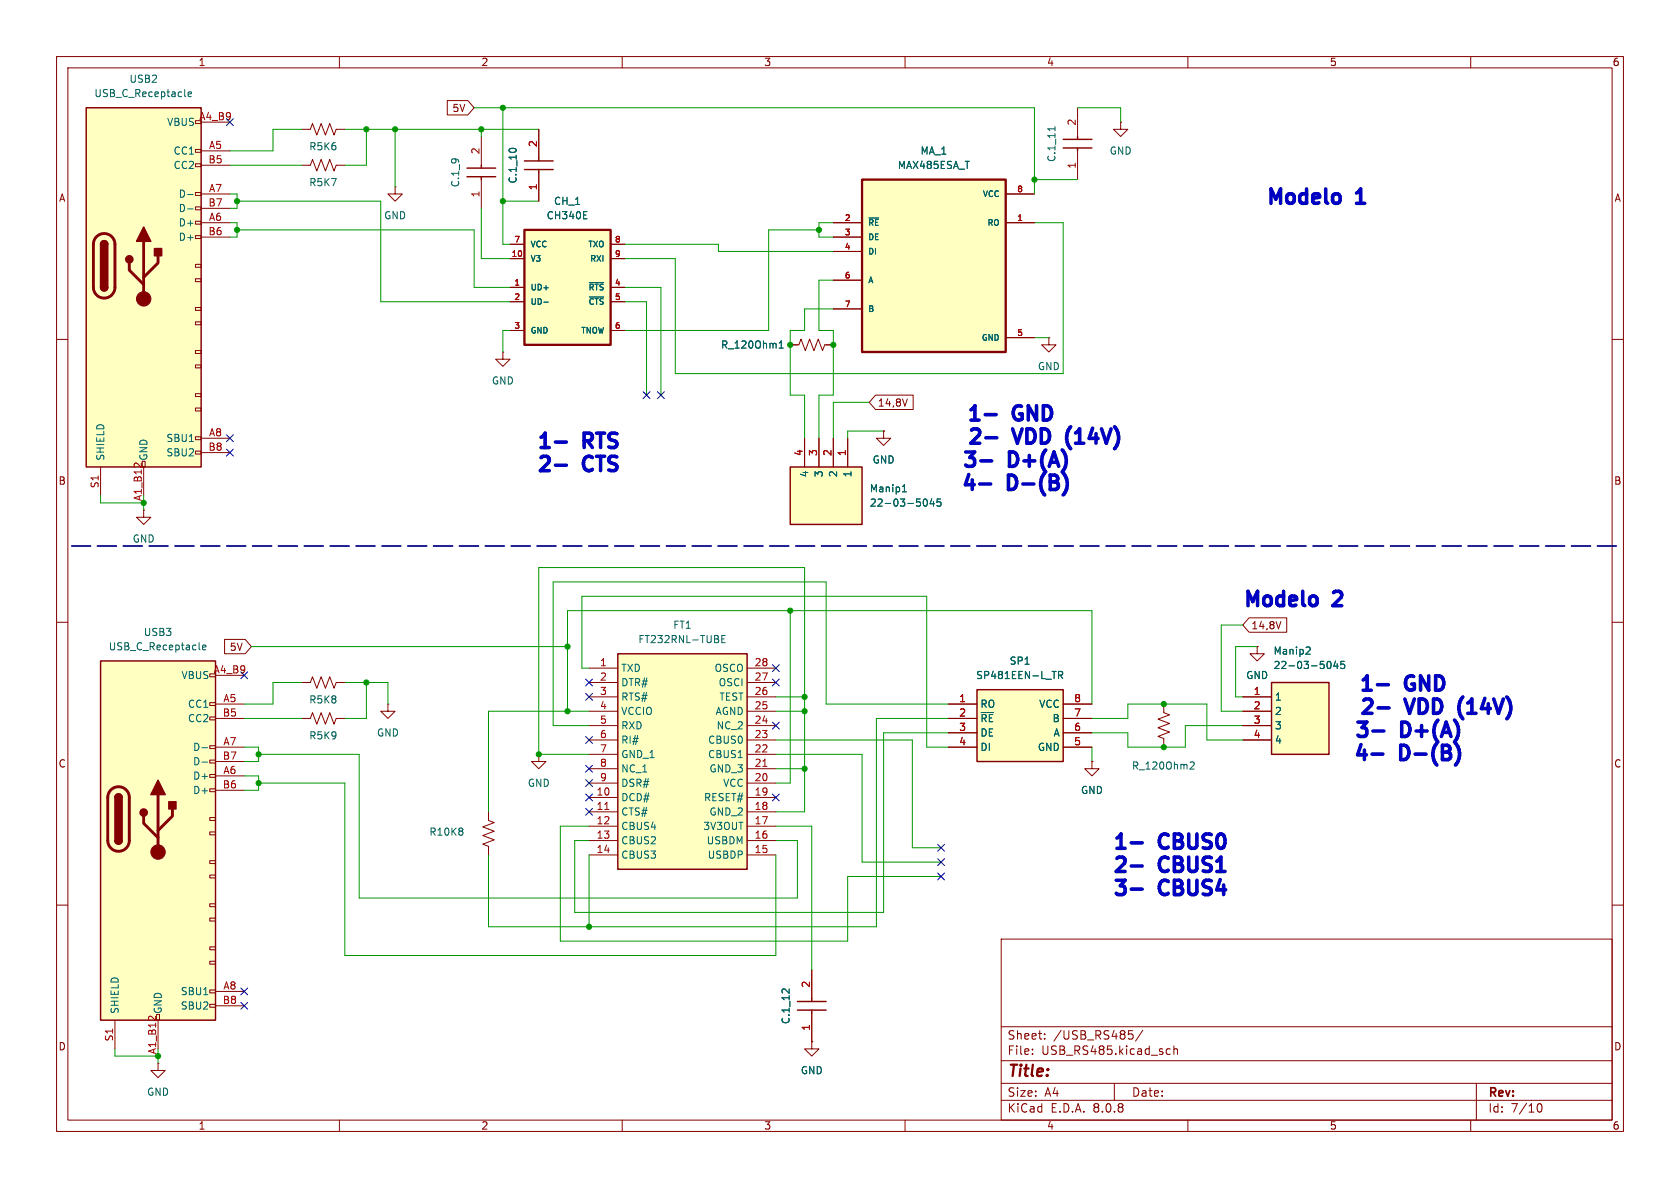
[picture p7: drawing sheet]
<svg xmlns="http://www.w3.org/2000/svg" width="297mm" height="210mm" viewBox="0 0 297 210" stroke-linecap="round" stroke-linejoin="round" font-family="sans-serif">
<g fill="none" stroke="#840000" stroke-width=".18">
<path d="M10 10h277v190h-277zM12 12h273v186h-273zM60 10v2M110 10v2M160 10v2M210 10v2M260 10v2M95.2 22.9v5M95.2 30.5v5.1M10 60h2M285 60h2M10 110h2"/>
<path d="M285 110h2M10 160h2M177 166h108v32h-108zM285 160h2M60 198v2M110 198v2M160 198v2M177 194.5h108M177 191.5h108M177 187.5h108M177 181.5h108M182.5 186.3v.1"/>
<path d="M182.5 185.5v.1M184.7 183.6v.1M184.7 182.8v.1M197 191.5v3M199.5 182.2h.7M199.7 182.8h.3l.3 .3-.1 .5-.5 .1M202 182.1l-1.3 2M206.3 186.3h.6M206.3 185.5h.6M207.5 185.5l.2-.1 .4 .1 .1 .9M207.5 184.9v1.5M210 198v2"/>
<path d="M260 198v2M261 191.5v6.5M271.7 195.7l.2-.5 .2-.1a.81 .81 0 0 1 .6 .6 .81 .81 0 0 1-.3 .8h-.4l-.3-.5"/>
</g>
<path d="M92.7 30h5.1M92.7 28.4h5.1M95.2 27.9v.5M95.2 30v.5" fill="none" stroke="#840000" stroke-width=".25"/>
<path d="M90.1 26.3l.4-.1 .6 .1" fill="none" stroke="#006464" stroke-width=".18"/>
<path d="M152.4 31.8h25.4v30.4h-25.4z" fill="#ffffc2"/>
<path d="M152.4 31.8h25.4v30.4h-25.4z" fill="none" stroke="#840000" stroke-width=".41"/>
<g fill="none" stroke="#840000" stroke-width=".18">
<path d="M147.3 39.4h5.1M177.8 39.4h5.1M177.8 34.3h5.1M147.3 41.9h5.1M147.3 44.5h5.1M147.3 49.5h5.1M147.3 54.6h5.1M177.8 59.7h5.1M156.2 76.2v1.3h1.3l-1.3 1.2-1.3-1.2h1.3M156.2 76.2h.1M53.3 120.7h1.6l.3-1.1 .8 2.1 .8-2.1 .7 2.1 .8-2.1 .8 2.1 .3-1h1.6M27.9 188v1.2h1.3l-1.3 1.3-1.2-1.3h1.2"/>
<path d="M27.9 188h.1"/>
</g>
<path d="M153.6 38.5h1.7" fill="none" stroke="#006464" stroke-width=".18"/>
<path d="M92.7 40.6h15.2v20.4h-15.2z" fill="#ffffc2"/>
<path d="M92.7 40.6h15.2v20.4h-15.2z" fill="none" stroke="#840000" stroke-width=".41"/>
<g fill="none" stroke="#840000" stroke-width=".18">
<path d="M90.2 50.8h2.5M90.2 45.7h2.5M90.2 53.3h2.5M90.2 58.4h2.5M90.2 43.2h2.5M107.9 50.8h2.6M107.9 45.7h2.6M107.9 53.3h2.6M107.9 58.4h2.6M107.9 43.2h2.6M193 134.6v1.3h1.3l-1.3 1.3-1.2-1.3h1.2M193 134.6h.1"/>
<path d="M86.4 143.5v1.5l1 .4-2.1 .8 2.1 .7-2.1 .8 2.1 .8-2.1 .7 1.1 .4v1.5M143.5 171.5v5M143.5 179.1v5.1"/>
</g>
<path d="M103.2 38.7h.6M103.2 37.4h.6M96.1 53.4h.8M104.2 50h2.5M104.2 52.5h2.5M81.7 146.4l.1 .2-.1 .3M81.7 147l.1 .2-.1 .4M139.5 174.8v.8l-.7-.7-.3-.1-.2 .1" fill="none" stroke="#006464" stroke-width=".18"/>
<path d="M141 178.6h5M141 177h5M143.5 176.5v.5M143.5 178.6v.5" fill="none" stroke="#840000" stroke-width=".25"/>
<path d="M224.8 120.7h10.1v12.7h-10.1z" fill="#ffffc2"/>
<path d="M224.8 120.7h10.1v12.7h-10.1z" fill="none" stroke="#840000" stroke-width=".25"/>
<path d="M219.7 123.2h5.1M219.7 125.7h5.1M219.7 128.3h5.1M219.7 130.8h5.1" fill="none" stroke="#840000" stroke-width=".18"/>
<path d="M231.4 114.4l.2 .2v.3l-.8 .7h.8M234.6 117.4l.1-.4 .2-.1a.68 .68 0 0 1 .4 .6 .68 .68 0 0 1-.4 .7l-.2-.1-.1-.4M236.1 116.9l-.3 .9h.8M236.4 117.3v.9M237.7 116.9h-.6l-.1 .6 .2-.1 .4 .1 .1 .1v.5l-.2 .1-.5-.1" fill="none" stroke="#006464" stroke-width=".18"/>
<path d="M17.8 116.8h20.3v63.5h-20.3z" fill="#ffffc2"/>
<g fill="none" stroke="#840000" stroke-width=".18">
<path d="M53.3 22.9h1.6l.3-1.1 .8 2.1 .8-2.1 .7 2.1 .8-2.1 .8 2.1 .3-1h1.6M85.1 24.1v5.1M85.1 31.8v5M88.9 62.2v1.3h1.3l-1.3 1.3-1.3-1.3h1.3M88.9 62.2h.1M38.1 119.4h5.1M222.2 114.3v1.3h1.3l-1.3 1.2-1.2-1.2h1.2M222.2 114.3h.1M37.1 139.4h1v.6h-1zM37.1 136.9h1v.5h-1zM37.1 134.4h1v.5h-1zM37.1 131.8h1v.5h-1z"/>
<path d="M37.1 126.7h1v.6h-1zM37.1 124.2h1v.5h-1zM38.1 124.5h5.1M38.1 137.2h5.1M38.1 132.1h5.1M38.1 127h5.1M38.1 139.7h5.1M38.1 134.6h5.1M37.1 159.8h1v.5h-1zM37.1 154.7h1v.5h-1zM37.1 152.1h1v.6h-1zM37.1 147.1h1v.5h-1z"/>
<path d="M37.1 144.5h1v.5h-1zM27.7 179.3h.5v1h-.5zM37.1 177.5h1v.6h-1zM37.1 175h1v.5h-1zM37.1 169.9h1v.5h-1zM37.1 167.4h1v.5h-1zM37.1 162.3h1v.5h-1zM38.1 175.3h5.1M38.1 177.8h5.1M20.3 180.3v5.1M27.9 180.3v5.1"/>
</g>
<path d="M82.5 31.2h5.1M82.5 29.7h5.1M85.1 29.2v.5M85.1 31.2v.6M17.8 116.8h20.3v63.5h-20.3zM20.3 148.6a.64 .64 0 0 0 .7 .6 .64 .64 0 0 0 .6-.6M20.3 141a.64 .64 0 0 1 .7-.7 .64 .64 0 0 1 .6 .7" fill="none" stroke="#840000" stroke-width=".25"/>
<path d="M19.6 139.6a1.9 1.9 0 0 1 2.1-.4 1.9 1.9 0 0 1 1.2 1.8v7.6a1.91 1.91 0 0 1-1.9 1.9 1.91 1.91 0 0 1-2-1.9l.1-7.8 .1-.6zM25.4 144.3v1.2l2.5 2.6M27.9 140.5v10.1M30.5 143v1.3l-2.6 2.5" fill="none" stroke="#840000" stroke-width=".51"/>
<g fill="#840000" stroke="#840000" stroke-width=".25">
<path d="M20.3 148.6h1.3a.64 .64 0 0 1-.6 .6 .64 .64 0 0 1-.7-.6z"/>
<path d="M20.3 141h1.3v7.6h-1.3z"/>
<path d="M20.5 140.5a.64 .64 0 0 1 .7-.1 .64 .64 0 0 1 .4 .6h-1.3z"/>
<path d="M27.9 137.9l1.3 2.6h-2.5z"/>
<path d="M29.8 141.7h1.3v1.3h-1.3z"/>
<circle cx="25.4" cy="143.6" r=".63"/>
</g>
<circle cx="27.9" cy="150.6" r="1.27" fill="#840000" stroke="#840000" stroke-width=".18"/>
<path d="M35.8 114.5l.6-.2-.1-.2-.3-.1-.2 .2 .1 .6h.4M35.7 132.2h1M35.7 134.7h1" fill="none" stroke="#006464" stroke-width=".18"/>
<path d="M139.7 82.6h12.7v10.1h-12.7z" fill="#ffffc2"/>
<path d="M139.7 82.6h12.7v10.1h-12.7z" fill="none" stroke="#840000" stroke-width=".25"/>
<path d="M142.2 77.5v5.1M144.8 77.5v5.1M147.3 77.5v5.1M149.9 77.5v5.1" fill="none" stroke="#840000" stroke-width=".18"/>
<path d="M159.5 86.9h.8M159.6 86l.3-.3v1.2M163.2 88.7l.1-.4 .2-.1a.68 .68 0 0 1 .5 .6 .68 .68 0 0 1-.5 .7l-.2-.1-.1-.4M164.7 88.1l-.3 1h.8M165 88.6v.9M166.3 88.2h-.6l-.1 .6 .2-.1 .4 .1 .2 .1-.1 .5-.2 .1-.5-.1" fill="none" stroke="#006464" stroke-width=".18"/>
<path d="M109.2 115.6h22.9v38.1h-22.9z" fill="#ffffc2"/>
<path d="M109.2 115.6h22.9v38.1h-22.9z" fill="none" stroke="#840000" stroke-width=".25"/>
<g fill="none" stroke="#840000" stroke-width=".18">
<path d="M53.3 29.2h1.6l.3-1 .8 2 .8-2 .7 2 .8-2 .8 2 .3-1h1.6M104.1 118.1h5.1M132.1 118.1h5.1M104.1 120.7h5.1M104.1 138.4h5.1M104.1 135.9h5.1M104.1 133.4h5.1M104.1 130.8h5.1M104.1 128.3h5.1M104.1 125.7h5.1M104.1 123.2h5.1M132.1 120.7h5.1"/>
<path d="M132.1 138.4h5.1M132.1 135.9h5.1M132.1 133.4h5.1M132.1 130.8h5.1M132.1 128.3h5.1M132.1 125.7h5.1M132.1 123.2h5.1M104.1 141h5.1M104.1 143.5h5.1M104.1 146.1h5.1M104.1 148.6h5.1M104.1 151.1h5.1"/>
<path d="M132.1 141h5.1M132.1 143.5h5.1M132.1 146.1h5.1M132.1 148.6h5.1M132.1 151.1h5.1"/>
</g>
<path d="M134.9 135.5h.7M106.9 143.1h.7" fill="none" stroke="#a90000" stroke-width=".18"/>
<path d="M127.6 112.9h.4M128.2 112.3h-.6v1.3h.6" fill="none" stroke="#006464" stroke-width=".18"/>
<path d="M15.2 19.1h20.4v63.5h-20.4z" fill="#ffffc2"/>
<g fill="none" stroke="#840000" stroke-width=".18">
<path d="M34.5 39.1h1.1v.5h-1.1zM34.5 36.6h1.1v.5h-1.1zM34.5 34h1.1v.5h-1.1zM34.5 29h1.1v.5h-1.1zM34.5 26.4h1.1v.5h-1.1zM35.6 21.6h5M35.6 26.7h5M35.6 39.4h5M35.6 34.3h5M35.6 29.2h5M35.6 36.8h5M69.8 33v1.3h1.3l-1.3 1.3-1.2-1.3h1.2"/>
<path d="M69.8 33h.1M34.5 56.9h1.1v.5h-1.1zM34.5 54.4h1.1v.5h-1.1zM34.5 49.3h1.1v.5h-1.1zM34.5 46.7h1.1v.5h-1.1zM34.5 41.7h1.1v.5h-1.1zM35.6 41.9h5M185.4 59.7v1.3h1.3l-1.3 1.2-1.3-1.2h1.3M185.4 59.7h.1M34.5 79.8h1.1v.5h-1.1zM34.5 77.2h1.1v.5h-1.1zM34.5 72.1h1.1v.5h-1.1z"/>
<path d="M34.5 69.6h1.1v.5h-1.1zM34.5 64.5h1.1v.5h-1.1zM34.5 62h1.1v.5h-1.1zM35.6 77.5h5M139.7 61h1.5l.4-1.1 .8 2.1 .7-2.1 .8 2.1 .8-2.1 .7 2.1 .4-1h1.5M17.8 82.6v5M25.1 81.5h.6v1.1h-.6zM25.4 90.2v1.2h1.3l-1.3 1.3-1.3-1.3h1.3M25.4 90.2h.1M25.4 82.6v5M35.6 80h5M53.3 127h1.6l.3-1 .8 2 .8-2 .7 2 .8-2 .8 2 .3-1h1.6"/>
<path d="M68.6 124.5v1.2h1.2l-1.2 1.3-1.3-1.3h1.3M68.6 124.5h.1M95.2 133.4v1.2h1.3l-1.3 1.3-1.2-1.3h1.2M95.2 133.4h.1M143.5 184.2v1.2h1.3l-1.3 1.3-1.3-1.3h1.3M143.5 184.2h.1"/>
</g>
<path d="M15.2 19.1h20.4v63.5h-20.4zM17.8 50.8a.64 .64 0 0 0 .6 .6 .64 .64 0 0 0 .6-.6M17.8 43.2a.64 .64 0 0 1 .6-.7 .64 .64 0 0 1 .6 .7" fill="none" stroke="#840000" stroke-width=".25"/>
<path d="M17.1 41.8a1.9 1.9 0 0 1 2-.4 1.9 1.9 0 0 1 1.2 1.8v7.6a1.91 1.91 0 0 1-1.9 1.9 1.91 1.91 0 0 1-1.9-1.9v-7.8l.2-.6zM22.9 46.5v1.3l2.5 2.5M25.4 42.7v10.1M27.9 45.2v1.3l-2.5 2.5" fill="none" stroke="#840000" stroke-width=".51"/>
<g fill="#840000" stroke="#840000" stroke-width=".25">
<path d="M17.8 50.8h1.2a.64 .64 0 0 1-.6 .6 .64 .64 0 0 1-.6-.6z"/>
<path d="M17.8 43.2h1.2v7.6h-1.2z"/>
<path d="M18 42.7a.64 .64 0 0 1 .7-.1 .64 .64 0 0 1 .3 .6h-1.2z"/>
<path d="M25.4 40.1l1.3 2.6h-2.6z"/>
<path d="M27.3 43.9h1.3v1.3h-1.3z"/>
<circle cx="22.9" cy="45.8" r=".63"/>
</g>
<circle cx="25.4" cy="52.8" r="1.27" fill="#840000" stroke="#840000" stroke-width=".18"/>
<path d="M33.3 16.7l.6-.2-.1-.2-.4-.1-.1 .2v.6h.5M33.2 34.4h.9M33.2 36.9h.9M137.8 61.5h.7M137.8 60.6l.3-.3v1.2" fill="none" stroke="#006464" stroke-width=".18"/>
<path d="M172.7 121.9h15.3v12.7h-15.3z" fill="#ffffc2"/>
<path d="M188 26.2h5M188 24.6h5M190.5 24.1v.5M190.5 26.2v.5M172.7 121.9h15.3v12.7h-15.3z" fill="none" stroke="#840000" stroke-width=".25"/>
<g fill="none" stroke="#840000" stroke-width=".18">
<path d="M79.1 17.8h3.6l1.1 1.3-1.1 1.2h-3.6zM190.5 19.1v5M95.2 22.9v5M95.2 30.5v5.1M147.3 39.4h5.1M177.8 39.4h5.1M177.8 34.3h5.1M190.5 26.7v5.1M198.1 21.6v1.3h1.3l-1.3 1.2-1.3-1.2h1.3M198.1 21.6h.1M90.2 50.8h2.5M90.2 45.7h2.5"/>
<path d="M90.2 53.3h2.5M90.2 58.4h2.5M90.2 43.2h2.5M107.9 50.8h2.6M107.9 45.7h2.6M107.9 53.3h2.6M107.9 58.4h2.6M107.9 43.2h2.6M147.3 41.9h5.1M147.3 44.5h5.1M147.3 49.5h5.1M147.3 54.6h5.1"/>
<path d="M177.8 59.7h5.1M139.7 61h1.3M142.2 77.5v5.1M144.8 77.5v5.1M146 61h1.3M147.3 77.5v5.1M149.9 77.5v5.1M154.8 69.8h6.6v2.6h-6.6l-1.1-1.3zM156.2 76.2h.1M160.4 70.5l-.4 1.3M39.7 113h3.6l1.1 1.3-1.1 1.3h-3.6zM220.8 109.2h6.7v2.6h-6.7l-1.1-1.3z"/>
<path d="M222.2 114.3h.1M226.4 109.9l-.4 1.3M167.6 124.5h5.1M167.6 127h5.1M167.6 129.5h5.1M167.6 132.1h5.1M188 124.5h5M188 127h5M188 129.5h5M188 132.1h5M193 134.6h.1M205.7 124.5v1.5l1.1 .4-2.1 .7 2.1 .8-2.1 .8 2.1 .7-2.1 .8 1 .4v1.5"/>
<path d="M219.7 123.2h5.1M219.7 125.7h5.1M219.7 128.3h5.1M219.7 130.8h5.1M143.5 171.5v5M143.5 179.1v5.1M143.5 184.2h.1"/>
</g>
<g fill="none" stroke="#006464" stroke-width=".18">
<path d="M90.1 26.3l.4-.1 .6 .1M103.2 38.7h.6M103.2 37.4h.6M153.6 38.5h1.7M186.5 22.4v.7M96.1 53.4h.8M104.2 50h2.5M104.2 52.5h2.5M137.8 61.5h.7M137.8 60.6l.3-.3v1.2M159.5 86.9h.8M159.6 86l.3-.3v1.2"/>
<path d="M163.2 88.7l.1-.4 .2-.1a.68 .68 0 0 1 .5 .6 .68 .68 0 0 1-.5 .7l-.2-.1-.1-.4M164.7 88.1l-.3 1h.8M165 88.6v.9M166.3 88.2h-.6l-.1 .6 .2-.1 .4 .1 .2 .1-.1 .5-.2 .1-.5-.1M187.1 119.4l.6-.1 .2-.2-.1-.3-.7-.1v1.3M187.4 119.4l.5 .6M231.4 114.4l.2 .2v.3l-.8 .7h.8M234.6 117.4l.1-.4 .2-.1a.68 .68 0 0 1 .4 .6 .68 .68 0 0 1-.4 .7l-.2-.1-.1-.4M236.1 116.9l-.3 .9h.8M236.4 117.3v.9M237.7 116.9h-.6l-.1 .6 .2-.1 .4 .1 .1 .1v.5l-.2 .1-.5-.1M210.5 134.8l.4-.1 .2 .4-.8 .9h.8"/>
<path d="M139.5 174.8v.8l-.7-.7-.3-.1-.2 .1"/>
</g>
<g fill="none" stroke="#0000c2" stroke-width=".63">
<path d="M236.8 34.5l.1 .2v.8l-.1 .2M98.2 78.1h1.9M171.6 74.3h1.5M171.6 72.4l.8-.7v2.6M174.2 73.3h1.9M179 75.8l.9 2.5M179.1 79.9h-.6v2.5h.6M189.3 75.4l-.4 .5M190.1 78.3h1.5M190.4 76.4l-.3 .1M197 75.4l.4 .5M98.2 82.2h1.9"/>
<path d="M178.9 84h-.6v2.5h.6M232.7 105.6l.1 .3v.7l-.1 .2M241 122h1.4M241 120.2l.7-.7v2.5M243.5 121h1.9M248.2 131.7h-.6v2.6h.6M248.4 123.6l.8 2.5M248.4 127.7h-.6v2.5h.6M258.6 123.2l-.3 .5M259.5 126.1h1.4M259.7 124.2l-.2 .1M266.4 123.2l.3 .5"/>
<path d="M200 149h1.9M200 153.1h1.9M200 157.2h1.9"/>
</g>
<path d="M285.7 96.5h-273" fill="none" stroke="#000084" stroke-width=".3" stroke-dasharray="3.4 1.2"/>
<g fill="none" stroke="#009600" stroke-width=".18">
<path d="M83.8 19.1h99.1v15.2M88.9 19.1v24.1h1.3M190.5 19.1h7.6v2.5M40.6 39.4h1.3v2.5h-1.3M40.6 34.3h1.3v2.5h-1.3M40.6 29.2h12.7M41.9 35.6h25.4v17.7h22.9M53.3 22.9h-5v3.8h-7.7M61 22.9h34.2M64.8 22.9v6.3h-3.8M69.8 22.9v10.1M85.1 36.8v8.9h5.1"/>
<path d="M85.1 22.9v1.2M88.9 35.6h6.3M147.3 39.4h-2.5v2.5h2.5M182.9 39.4h5.1v26.6h-68.6v-20.3h-8.9M182.9 31.8h7.6M41.9 40.6h41.9v10.2h6.4M90.2 58.4h-1.3v3.8M110.5 53.3h3.8v16.6M110.5 43.2h16.5v1.3h20.3M110.5 50.8h6.3v19.1M144.8 40.6h-8.9v17.8h-25.4M147.3 49.5h-2.5v8.9h2.5v11.5h-2.5v7.6"/>
<path d="M147.3 54.6h-5.1v3.8h-2.5v11.5h2.5v7.6M182.9 59.7h2.5M153.7 71.1h-6.4v6.4M156.2 76.2h-6.3v1.3M17.8 87.6v1.3h7.6v1.3M44.4 114.3h55.9M104.1 118.1h-1.2v-12.7h60.9v26.7h3.8M139.7 108v30.4h-2.5M219.7 110.5h-3.8v15.2h3.8M222.2 114.3h-3.8v8.9h1.3M43.2 127h10.1M43.2 132.1h2.5v2.5h-2.5"/>
<path d="M43.2 137.2h2.5v2.5h-2.5M45.7 133.4h17.8v25.4h77.5v-10.2h-3.8M45.7 138.4h15.3v30.5h76.2v-17.8M53.3 120.7h-5v3.8h-5.1M61 120.7h7.6v3.8M64.8 120.7v6.3h-3.8M104.1 125.7h-17.7v17.8M104.1 133.4h-8.9v-33.1h47v43.2h-5M137.2 125.7h5M137.2 133.4h15.2v19h14M137.2 130.8h24.1v19.1h5.1M137.2 135.9h5"/>
<path d="M137.2 123.2h5M167.6 127h-12.7v36.8h-68.5v-12.7M167.6 124.5h-21.6v-21.6h-48.2v25.4h6.3M167.6 129.5h-11.4v31.8h-54.6v-12.7h2.5M193 124.5v-16.5h-92.7v17.7M193 127h6.4v-2.5h14v6.3h6.3M193 132.1v2.5M219.7 128.3h-10.2v3.8h-10.1v-2.6h-6.4M104.1 146.1h-5v20.3h50.8v-11.5h16.5M104.1 151.1v12.7M137.2 146.1h6.3v25.4M20.3 185.4v1.3h7.6v1.3"/>
</g>
<g fill="none" stroke="#000084" stroke-width=".18">
<path d="M40 21l1.2 1.2M41.2 21l-1.2 1.2M40 76.9l1.2 1.2M40 79.4l1.2 1.2M41.2 76.9l-1.2 1.2M41.2 79.4l-1.2 1.2M113.7 69.2l1.2 1.3M114.9 69.2l-1.2 1.3M116.2 69.2l1.2 1.3M117.4 69.2l-1.2 1.3M42.6 118.8l1.2 1.2M43.8 118.8l-1.2 1.2"/>
<path d="M136.6 117.5l1.2 1.2M137.8 117.5l-1.2 1.2M103.5 130.2l1.2 1.2M103.5 122.6l1.2 1.2M103.5 135.3l1.2 1.2M103.5 120l1.2 1.3M103.5 137.8l1.2 1.2M104.7 130.2l-1.2 1.2M104.7 122.6l-1.2 1.2M104.7 135.3l-1.2 1.2M104.7 120l-1.2 1.3M104.7 137.8l-1.2 1.2"/>
<path d="M136.6 127.7l1.2 1.2M136.6 120l1.2 1.3M137.8 127.7l-1.2 1.2M137.8 120l-1.2 1.3M103.5 140.4l1.2 1.2M103.5 142.9l1.2 1.2M104.7 140.4l-1.2 1.2M104.7 142.9l-1.2 1.2M136.6 140.4l1.2 1.2M137.8 140.4l-1.2 1.2M165.8 154.3l1.2 1.2M165.8 151.8l1.2 1.2"/>
<path d="M165.8 149.3l1.2 1.2M167 154.3l-1.2 1.2M167 151.8l-1.2 1.2M167 149.3l-1.2 1.2M42.6 174.7l1.2 1.2M42.6 177.2l1.2 1.2M43.8 174.7l-1.2 1.2M43.8 177.2l-1.2 1.2"/>
</g>
<g fill="#009600" stroke="#009600" stroke-width=".18">
<circle cx="144.8" cy="40.6" r=".46"/>
<circle cx="147.3" cy="61" r=".46"/>
<circle cx="182.9" cy="31.8" r=".46"/>
<circle cx="64.8" cy="120.7" r=".46"/>
<circle cx="41.9" cy="40.6" r=".46"/>
<circle cx="41.9" cy="35.6" r=".46"/>
<circle cx="25.4" cy="88.9" r=".46"/>
<circle cx="104.1" cy="163.8" r=".46"/>
<circle cx="100.3" cy="125.7" r=".46"/>
<circle cx="95.2" cy="133.4" r=".46"/>
<circle cx="100.3" cy="114.3" r=".46"/>
<circle cx="142.2" cy="135.9" r=".46"/>
<circle cx="205.7" cy="132.1" r=".46"/>
<circle cx="205.7" cy="124.5" r=".46"/>
<circle cx="142.2" cy="125.7" r=".46"/>
<circle cx="139.7" cy="108" r=".46"/>
<circle cx="142.2" cy="123.2" r=".46"/>
<circle cx="139.7" cy="61" r=".46"/>
<circle cx="27.9" cy="186.7" r=".46"/>
<circle cx="45.7" cy="133.4" r=".46"/>
<circle cx="45.7" cy="138.4" r=".46"/>
<circle cx="88.9" cy="19.1" r=".46"/>
<circle cx="69.8" cy="22.9" r=".46"/>
<circle cx="85.1" cy="22.9" r=".46"/>
<circle cx="64.8" cy="22.9" r=".46"/>
<circle cx="88.9" cy="35.6" r=".46"/>
</g>
<g font-size="3.5" fill="#0000c2">
<text x="223.4" y="37">Modelo</text>
<text x="240" y="37">1</text>
<text x="179.3" y="75.3">GND</text>
<text x="94.5" y="80.2">1-</text>
<text x="103.4" y="80.2">RTS</text>
<text x="171.1" y="83.5">3-</text>
<text x="172" y="79.4">2-</text>
<text x="180" y="83.5">D+(A)</text>
<text x="180.9" y="79.4">VDD</text>
<text x="191.5" y="79.4">(14V)</text>
<text x="94.5" y="84.3">2-</text>
<text x="103.4" y="84.3">CTS</text>
<text x="170.9" y="87.6">4-</text>
<text x="179.8" y="87.6">D-(B)</text>
<text x="219.3" y="108.1">Modelo</text>
<text x="236" y="108.1">2</text>
<text x="248.7" y="123.1">GND</text>
<text x="240.4" y="131.3">3-</text>
<text x="241.3" y="127.2">2-</text>
<text x="249.3" y="131.3">D+(A)</text>
<text x="250.2" y="127.2">VDD</text>
<text x="260.8" y="127.2">(14V)</text>
<text x="240.2" y="135.4">4-</text>
<text x="249.1" y="135.4">D-(B)</text>
<text x="196.3" y="151">1-</text>
<text x="196.3" y="155.1">2-</text>
<text x="205.2" y="151">CBUS0</text>
<text x="205.2" y="155.1">CBUS1</text>
<text x="196.3" y="159.2">3-</text>
<text x="205.2" y="159.2">CBUS4</text>
</g>
<text font-size="2.8" fill="#840000" x="178" y="190.9">Title:</text>
<g font-size="2.1" fill="#840000">
<text x="178" y="184">Sheet:</text>
<text x="186.2" y="184">/USB_RS485/</text>
<text x="178" y="186.7">File:</text>
<text x="184.1" y="186.7">USB_RS485.kicad_sch</text>
<text x="178" y="196.9">KiCad</text>
<text x="178" y="194.1">Size:</text>
<text x="184.7" y="194.1">A4</text>
<text x="185.7" y="196.9">E.D.A.</text>
<text x="193.3" y="196.9">8.0.8</text>
<text x="200" y="194.1">Date:</text>
<text x="263" y="194.3">Rev:</text>
<text x="263" y="196.9">Id:</text>
<text x="267.1" y="196.9">7/10</text>
</g>
<g font-size="1.8" fill="#840000">
<text x="35" y="11.9">1</text>
<text x="85" y="11.9">2</text>
<text x="135" y="11.9">3</text>
<text x="185" y="11.9">4</text>
<text x="235" y="11.9">5</text>
<text x="285" y="11.9">6</text>
<text x="79.9" y="20">5V</text>
<text x="10.3" y="35.9">A</text>
<text x="285.3" y="35.9">A</text>
<text x="155.1" y="72.1">14,8V</text>
<text x="10.3" y="85.9">B</text>
<text x="285.3" y="85.9">B</text>
<text x="221.1" y="111.4">14,8V</text>
<text x="40.5" y="115.3">5V</text>
<text x="10.3" y="135.9">C</text>
<text x="285.3" y="135.9">C</text>
<text x="10.3" y="185.9">D</text>
<text x="285.3" y="185.9">D</text>
<text x="35" y="199.9">1</text>
<text x="85" y="199.9">2</text>
<text x="135" y="199.9">3</text>
<text x="185" y="199.9">4</text>
<text x="235" y="199.9">5</text>
<text x="285" y="199.9">6</text>
</g>
<g font-size="1.8" fill="#006464">
<text x="16.6" y="17.4">USB_C_Receptacle</text>
<text x="22.8" y="14.8">USB2</text>
<text x="29.4" y="22.5">VBUS</text>
<text x="30.6" y="27.5">CC1</text>
<text x="54.6" y="26.8">R5K6</text>
<text x="162.6" y="27.5">MA_1</text>
<text x="186.8" y="28.7" transform="rotate(-90 186.8 28.7)">C.1_11</text>
<text x="196.1" y="27.5">GND</text>
<text x="30.6" y="30.1">CC2</text>
<text x="31.5" y="35.2">D-</text>
<text x="54.6" y="33.1">R5K7</text>
<text x="81.4" y="33.2" transform="rotate(-90 81.4 33.2)">C.1_9</text>
<text x="91.5" y="32.5" transform="rotate(-90 91.5 32.5)">C.1_10</text>
<text x="158.6" y="30.1">MAX485ESA_T</text>
<text x="31.5" y="40.2">D+</text>
<text x="31.5" y="37.7">D-</text>
<text x="67.8" y="39">GND</text>
<text x="96.5" y="39">CH340E</text>
<text x="97.8" y="36.4">CH_1</text>
<text x="31.5" y="42.8">D+</text>
<text x="127.4" y="61.8">R_120Ohm1</text>
<text x="183.4" y="65.6">GND</text>
<text x="86.9" y="68.2">GND</text>
<text x="18.6" y="81.5" transform="rotate(-90 18.6 81.5)">SHIELD</text>
<text x="26.3" y="81.5" transform="rotate(-90 26.3 81.5)">GND</text>
<text x="29.3" y="78.3">SBU1</text>
<text x="29.3" y="80.9">SBU2</text>
<text x="154.2" y="82.1">GND</text>
<text x="143.1" y="84.5" transform="rotate(-90 143.1 84.5)">4</text>
<text x="145.6" y="84.5" transform="rotate(-90 145.6 84.5)">3</text>
<text x="148.2" y="84.5" transform="rotate(-90 148.2 84.5)">2</text>
<text x="150.7" y="84.5" transform="rotate(-90 150.7 84.5)">1</text>
<text x="153.7" y="87.2">Manip1</text>
<text x="153.7" y="89.8">22-03-5045</text>
<text x="23.4" y="96.1">GND</text>
<text x="25.3" y="112.6">USB3</text>
<text x="112.7" y="113.9">FT232RNL-TUBE</text>
<text x="118.9" y="111.4">FT1</text>
<text x="19.1" y="115.2">USB_C_Receptacle</text>
<text x="109.7" y="119">TXD</text>
<text x="126.2" y="119">OSCO</text>
<text x="178.4" y="117.7">SP1</text>
<text x="225.1" y="115.9">Manip2</text>
<text x="225.1" y="118.5">22-03-5045</text>
<text x="32" y="120.2">VBUS</text>
<text x="33.1" y="125.3">CC1</text>
<text x="54.6" y="124.6">R5K8</text>
<text x="109.7" y="121.5">DTR#</text>
<text x="109.7" y="124.1">RTS#</text>
<text x="127" y="121.5">OSCI</text>
<text x="127.1" y="124.1">TEST</text>
<text x="172.5" y="120.2">SP481EEN-L_TR</text>
<text x="173.2" y="125.3">RO</text>
<text x="183.6" y="125.3">VCC</text>
<text x="220.2" y="120.2">GND</text>
<text x="225.3" y="124.1">1</text>
<text x="33.1" y="127.9">CC2</text>
<text x="54.6" y="130.9">R5K9</text>
<text x="66.5" y="130.4">GND</text>
<text x="109.7" y="126.6">VCCIO</text>
<text x="109.7" y="129.1">RXD</text>
<text x="109.7" y="131.7">RI#</text>
<text x="125.1" y="131.7">CBUS0</text>
<text x="126.4" y="126.6">AGND</text>
<text x="126.6" y="129.1">NC_2</text>
<text x="173.2" y="127.9">~{RE}</text>
<text x="173.2" y="130.4">DE</text>
<text x="186" y="127.9">B</text>
<text x="186.2" y="130.4">A</text>
<text x="225.3" y="126.6">2</text>
<text x="225.3" y="129.1">3</text>
<text x="225.3" y="131.7">4</text>
<text x="34" y="132.9">D-</text>
<text x="34" y="135.5">D-</text>
<text x="109.7" y="134.2">GND_1</text>
<text x="109.7" y="136.8">NC_1</text>
<text x="125.1" y="134.2">CBUS1</text>
<text x="125.3" y="136.8">GND_3</text>
<text x="173.2" y="132.9">DI</text>
<text x="183.4" y="132.9">GND</text>
<text x="200" y="136.2">R_120Ohm2</text>
<text x="34" y="138">D+</text>
<text x="34" y="140.6">D+</text>
<text x="93.2" y="139.3">GND</text>
<text x="109.7" y="141.8">DCD#</text>
<text x="109.7" y="139.3">DSR#</text>
<text x="124.4" y="141.8">RESET#</text>
<text x="127.7" y="139.3">VCC</text>
<text x="191" y="140.6">GND</text>
<text x="75.8" y="147.9">R10K8</text>
<text x="109.7" y="144.4">CTS#</text>
<text x="109.7" y="146.9">CBUS4</text>
<text x="109.7" y="149.5">CBUS2</text>
<text x="124.2" y="146.9">3V3OUT</text>
<text x="124.8" y="149.5">USBDM</text>
<text x="125.3" y="144.4">GND_2</text>
<text x="109.7" y="152">CBUS3</text>
<text x="125" y="152">USBDP</text>
<text x="21.2" y="179.3" transform="rotate(-90 21.2 179.3)">SHIELD</text>
<text x="28.8" y="179.3" transform="rotate(-90 28.8 179.3)">GND</text>
<text x="31.9" y="176.1">SBU1</text>
<text x="31.9" y="178.7">SBU2</text>
<text x="139.8" y="181.1" transform="rotate(-90 139.8 181.1)">C.1_12</text>
<text x="141.5" y="190.1">GND</text>
<text x="25.9" y="193.9">GND</text>
</g>
<g font-size="1.8" fill="#a90000">
<text x="35.1" y="21.3">A4_B9</text>
<text x="190.2" y="22.3" transform="rotate(-90 190.2 22.3)">2</text>
<text x="36.8" y="29">B5</text>
<text x="36.8" y="26.4">A5</text>
<text x="84.8" y="27.4" transform="rotate(-90 84.8 27.4)">2</text>
<text x="95" y="26.1" transform="rotate(-90 95 26.1)">2</text>
<text x="190.2" y="29.9" transform="rotate(-90 190.2 29.9)">1</text>
<text x="36.8" y="34">A7</text>
<text x="84.8" y="35" transform="rotate(-90 84.8 35)">1</text>
<text x="95" y="33.7" transform="rotate(-90 95 33.7)">1</text>
<text x="36.8" y="41.7">B6</text>
<text x="36.8" y="36.6">B7</text>
<text x="36.8" y="39.1">A6</text>
<text x="36.8" y="77.2">A8</text>
<text x="36.8" y="79.8">B8</text>
<text x="142" y="80.7" transform="rotate(-90 142 80.7)">4</text>
<text x="144.5" y="80.7" transform="rotate(-90 144.5 80.7)">3</text>
<text x="147.1" y="80.7" transform="rotate(-90 147.1 80.7)">2</text>
<text x="149.6" y="80.7" transform="rotate(-90 149.6 80.7)">1</text>
<text x="17.5" y="86.4" transform="rotate(-90 17.5 86.4)">S1</text>
<text x="37.7" y="119.1">A4_B9</text>
<text x="106" y="117.9">1</text>
<text x="133.3" y="117.9">28</text>
<text x="39.4" y="124.2">A5</text>
<text x="106" y="120.4">2</text>
<text x="106" y="122.9">3</text>
<text x="106" y="125.5">4</text>
<text x="133.3" y="125.5">25</text>
<text x="133.3" y="122.9">26</text>
<text x="133.3" y="120.4">27</text>
<text x="169.5" y="124.2">1</text>
<text x="189.8" y="124.2">8</text>
<text x="221.5" y="122.9">1</text>
<text x="221.5" y="125.5">2</text>
<text x="39.3" y="126.7">B5</text>
<text x="39.4" y="131.8">A7</text>
<text x="106" y="128">5</text>
<text x="106" y="130.6">6</text>
<text x="133.3" y="130.6">23</text>
<text x="133.3" y="128">24</text>
<text x="169.5" y="126.7">2</text>
<text x="169.5" y="129.3">3</text>
<text x="169.5" y="131.8">4</text>
<text x="189.8" y="131.8">5</text>
<text x="189.8" y="129.3">6</text>
<text x="189.8" y="126.7">7</text>
<text x="221.5" y="128">3</text>
<text x="221.5" y="130.6">4</text>
<text x="39.3" y="134.4">B7</text>
<text x="39.4" y="136.9">A6</text>
<text x="106" y="133.1">7</text>
<text x="106" y="135.6">8</text>
<text x="133.3" y="135.6">21</text>
<text x="133.3" y="133.1">22</text>
<text x="39.3" y="139.4">B6</text>
<text x="105.4" y="140.7">10</text>
<text x="105.4" y="143.3">11</text>
<text x="106" y="138.2">9</text>
<text x="133.3" y="143.3">18</text>
<text x="133.3" y="140.7">19</text>
<text x="133.3" y="138.2">20</text>
<text x="105.4" y="145.8">12</text>
<text x="105.4" y="148.3">13</text>
<text x="133.3" y="148.3">16</text>
<text x="133.3" y="145.8">17</text>
<text x="105.4" y="150.9">14</text>
<text x="133.3" y="150.9">15</text>
<text x="39.3" y="177.5">B8</text>
<text x="39.4" y="175">A8</text>
<text x="143.3" y="174.7" transform="rotate(-90 143.3 174.7)">2</text>
<text x="20.1" y="184.2" transform="rotate(-90 20.1 184.2)">S1</text>
<text x="143.3" y="182.3" transform="rotate(-90 143.3 182.3)">1</text>
</g>
<g font-size="1.8" fill="#009600">
<text x="25.1" y="88.7" transform="rotate(-90 25.1 88.7)">A1_B12</text>
<text x="27.7" y="186.5" transform="rotate(-90 27.7 186.5)">A1_B12</text>
</g>
<g font-size="1.4" fill="#006464">
<text x="173.6" y="35">VCC</text>
<text x="153.4" y="40.1">~{RE}</text>
<text x="174.4" y="40.1">RO</text>
<text x="93.7" y="46.5">V3</text>
<text x="93.7" y="43.9">VCC</text>
<text x="103.9" y="43.9">TXO</text>
<text x="104.2" y="46.5">RXI</text>
<text x="153.4" y="42.6">DE</text>
<text x="153.4" y="45.2">DI</text>
<text x="93.7" y="51.5">UD+</text>
<text x="103.9" y="51.5">~{RTS}</text>
<text x="153.4" y="50.3">A</text>
<text x="93.7" y="54.1">UD-</text>
<text x="93.7" y="59.2">GND</text>
<text x="102.6" y="59.2">TNOW</text>
<text x="103.9" y="54.1">~{CTS}</text>
<text x="153.4" y="55.3">B</text>
<text x="173.4" y="60.4">GND</text>
</g>
<g font-size="1.4" fill="#a90000">
<text x="179.7" y="34">8</text>
<text x="149.2" y="39.1">2</text>
<text x="149.2" y="41.7">3</text>
<text x="179.7" y="39.1">1</text>
<text x="90.3" y="45.5">10</text>
<text x="90.8" y="42.9">7</text>
<text x="108.6" y="42.9">8</text>
<text x="108.6" y="45.5">9</text>
<text x="149.2" y="44.2">4</text>
<text x="90.8" y="50.5">1</text>
<text x="90.8" y="53.1">2</text>
<text x="108.6" y="50.5">4</text>
<text x="108.6" y="53.1">5</text>
<text x="149.2" y="49.3">6</text>
<text x="90.8" y="58.2">3</text>
<text x="108.6" y="58.2">6</text>
<text x="149.2" y="54.4">7</text>
<text x="179.7" y="59.4">5</text>
</g>
</svg>
